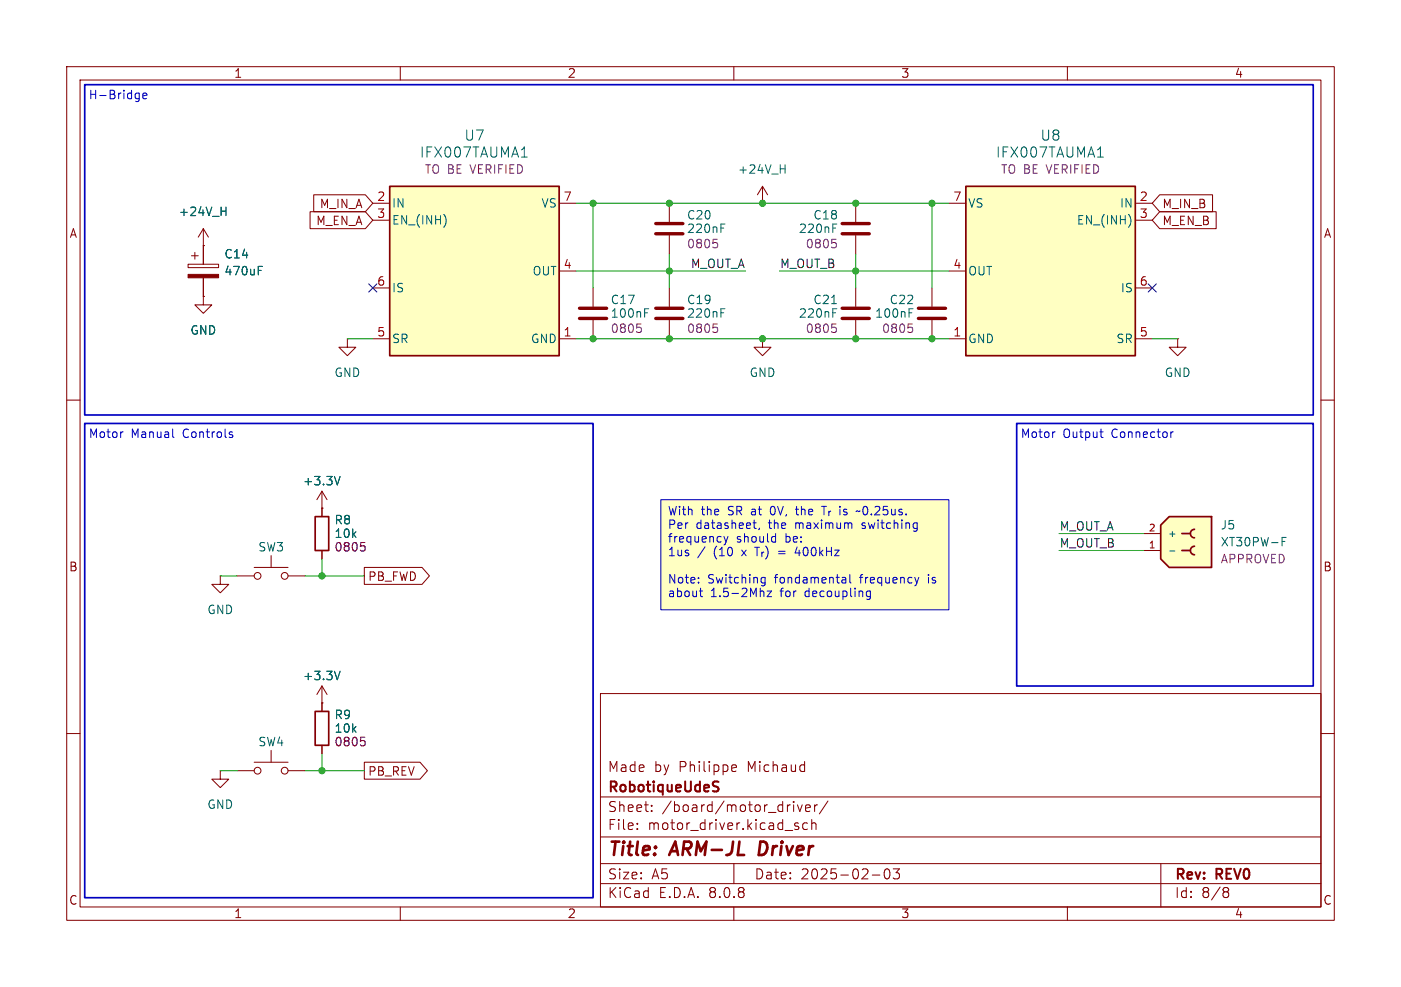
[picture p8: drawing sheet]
<svg xmlns="http://www.w3.org/2000/svg" width="210mm" height="148mm" viewBox="0 0 210 148" stroke-linecap="round" stroke-linejoin="round" font-family="sans-serif">
<g fill="none" stroke="#840000" stroke-width=".15">
<path d="M10 10h190v128h-190zM12 12h186v124h-186zM60 10v2M110 10v2M160 10v2M10 60h2M198 60h2M10 110h2M90 104h108v32h-108zM90 119.5h108M109.9 114.7l.4 .1 .1 .2-.7 .2M110.3 115.6l-.4 .1"/>
<path d="M198 110h2M60 136v2M90 132.5h108M90 129.5h108M90 125.5h108M95.5 124.2v.2M95.5 123.5v.1M97.7 121.5v.2M97.7 120.8v.1M110 136v2M110 129.5v3M119 120.2v.1"/>
<path d="M119 120.7v1M119.2 123.8l.5 .2 .1 .1-.1 .2-.4 .1M119.2 123.5h.5M119.5 120.7l.4 1 .3-1M120.8 121.2l.7-.2-.1-.2-.4-.1-.2 .2v.7h.6M121 123.5l-.4-.1-.3 .3v.4l.2 .2h.5M121.7 123.5a.37 .37 0 0 1 .6 .1v.8M121.7 122.9v1.5M122.1 120.7v1M122.5 120.7l-.3 .1-.1 .2M124.1 120.1l-1.3 1.9M130.8 131.2h1.1"/>
<path d="M132.7 130.4l.3-.1a.94 .94 0 0 1 0 1.5h-.1a.91 .91 0 0 1-.2-1.4zM133.9 130.3h.9l-.5 .6a.41 .41 0 0 1 .5 .2v.4l-.1 .2-.6 .1-.2-.2M160 136v2M174 129.5v6.5M183.6 133.1l.4 .1 .2 .2-.1 .2-.2 .1M183.6 133.7h.3M183.9 133.7l.2 .2 .1 .4-.2 .2-.4 .1"/>
</g>
<path d="M114 126.2l-.3 2h.5" fill="none" stroke="#840000" stroke-width=".4"/>
<path d="M107.1 117.9a.55 .55 0 0 1 .6 .4l-.1 .3-.5 .1M107.1 117.2l.6 .1" fill="none" stroke="#840000" stroke-width=".3"/>
<path d="M99.1 74.9h43.1v16.5h-43.1z" fill="#ffffc2"/>
<g fill="none" stroke="#840000" stroke-width=".15">
<path d="M28.2 39.6h4.6v.5h-4.6zM28.7 38.4h1M29.2 37.8v1.1M30.5 36.8h.1M30.5 34.3l-.8 1.3M30.5 34.3v5.3M30.5 34.3l.7 1.3M128.3 30.5v2.8M128.3 35.3v2.8M30.5 44.5v1.2h1.2l-1.2 1.3-1.3-1.3h1.3M30.5 44.5h.1M30.5 41.7v2.8"/>
<path d="M52.1 50.8v1.3h1.2l-1.2 1.2-1.3-1.2h1.3M52.1 50.8h.1M88.9 43.2v2.8M88.9 48v2.8M114.3 50.8v1.3h1.3l-1.3 1.2-1.3-1.2h1.3M114.3 50.8h.1M128.3 43.2v2.8M128.3 48v2.8M139.7 43.2v2.8M139.7 48v2.8M176.5 50.8v1.3h-1.2l1.2 1.2 1.3-1.2h-1.3M176.5 50.8h.1"/>
<path d="M48.3 76.2h.1M48.3 73.7v3.8M48.3 73.7l-.8 1.2M48.3 73.7l.7 1.2M33 86.4v1.2h1.3l-1.3 1.3-1.3-1.3h1.3M33 86.4h.1M35.6 86.4h2.5M38.1 85.1h5.1M40.6 83.3v1.8M43.2 86.4h2.5M48.3 82.6v1.2M33 115.6v1.2h1.3l-1.3 1.3-1.3-1.3h1.3"/>
<path d="M33 115.6h.1M35.6 115.6h2.5M38.1 114.3h5.1M40.6 112.5v1.8M43.2 115.6h2.5M48.3 105.4h.1M48.3 102.9l-.8 1.2M48.3 102.9v3.8M48.3 111.8v1.2M48.3 102.9l.7 1.2"/>
<circle cx="38.6" cy="86.4" r=".51"/>
<circle cx="42.7" cy="86.4" r=".51"/>
<circle cx="38.6" cy="115.6" r=".51"/>
<circle cx="42.7" cy="115.6" r=".51"/>
</g>
<g fill="none" stroke="#006464" stroke-width=".15">
<path d="M33.1 31.7h.8M33.9 31.1v1.2M38.7 39.9h.6M124.8 34.2h.5M38.7 40.6h.4M96.6 46.9h.5M96.6 46.3h.6M124.7 45.5h.7M124.8 46.9h.5M124.8 46.3h.6M136.3 46.9h.4M51 71.4l-.4 1.3"/>
<path d="M51 100.7l-.4 1.2"/>
</g>
<path d="M126.2 35.1h4.1M126.2 33.5h4.1M86.9 47.8h4M86.9 46.2h4M126.2 47.8h4.1M126.2 46.2h4.1M137.7 47.8h4M137.7 46.2h4" fill="none" stroke="#840000" stroke-width=".51"/>
<path d="M124.7 35.9h.6M125.1 36.4l.3 .2v.3l-.3 .3M95.5 48.6h.6M95.9 49.1l.2 .2v.3l-.2 .3M124.7 48.6h.6M125.1 49.1l.3 .2v.3l-.3 .3M136.1 48.6h.6M136.6 49.1l.2 .2v.3l-.2 .3M54.1 81.4h.6M54.5 81.8l.2 .3v.3l-.2 .2M54.1 110.6h.6M54.5 111l.2 .3v.3l-.2 .2" fill="none" stroke="#840084" stroke-width=".15"/>
<path d="M28.2 41.1h4.6v.6h-4.6z" fill="#840000" stroke="#840000" stroke-width=".15"/>
<path d="M47.2 77.5h2.1v5.1h-2.1zM47.2 106.7h2.1v5.1h-2.1z" fill="none" stroke="#840000" stroke-width=".25"/>
<path d="M174 78.7l1.3-1.2h6.3v7.6h-6.3l-1.3-1.3z" fill="#ffffc2"/>
<path d="M174 78.7l1.3-1.2h6.3v7.6h-6.3l-1.3-1.3zM179.1 79.4a.64 .64 0 0 0-.7 .6 .64 .64 0 0 0 .7 .6M177.2 82.6h1.2M177.2 80h1.2M179.1 81.9a.64 .64 0 0 0-.7 .7 .64 .64 0 0 0 .7 .6" fill="none" stroke="#840000" stroke-width=".25"/>
<path d="M100.3 30.5v2.8M100.3 35.3v2.8M114.3 30.5h.1M114.3 27.9l-.8 1.3M114.3 27.9v2.6M114.3 27.9l.8 1.3M100.3 43.2v2.8M100.3 48v2.8M171.4 82.6h2.6M171.4 80h2.6" fill="none" stroke="#840000" stroke-width=".15"/>
<path d="M108.1 34.2h.4M108.1 33.6h.6M117 25.3h.7M117.7 24.7v1.3M108.1 46.9h.4M108.1 46.3h.6M175.3 82.6h.8M192.2 81.2h.4M192.2 80.6h.6" fill="none" stroke="#006464" stroke-width=".15"/>
<path d="M98.3 35.1h4.1M98.3 33.5h4.1M98.3 47.8h4.1M98.3 46.2h4.1" fill="none" stroke="#840000" stroke-width=".51"/>
<path d="M106.9 35.9h.6M107.3 36.4l.3 .2v.3l-.3 .3M106.9 48.6h.6M107.3 49.1l.3 .2v.3l-.3 .3" fill="none" stroke="#840084" stroke-width=".15"/>
<path d="M58.4 27.9h25.4v25.4h-25.4z" fill="#ffffc2"/>
<path d="M58.4 27.9h25.4v25.4h-25.4z" fill="none" stroke="#840000" stroke-width=".25"/>
<path d="M55.9 30.5h2.5M55.9 33h2.5M83.8 30.5h2.6M55.9 50.8h2.5M55.9 43.2h2.5M83.8 50.8h2.6M83.8 40.6h2.6" fill="none" stroke="#840000" stroke-width=".15"/>
<path d="M66.8 32.7v.8M78.2 23.6h.8" fill="none" stroke="#006464" stroke-width=".15"/>
<path d="M144.8 27.9h25.4v25.4h-25.4z" fill="#ffffc2"/>
<path d="M144.8 27.9h25.4v25.4h-25.4z" fill="none" stroke="#840000" stroke-width=".25"/>
<g fill="none" stroke="#840000" stroke-width=".15">
<path d="M30.5 36.8h.1M30.5 36.8v2.8M46.5 31.7h8.3l1.1 1.3-1.1 1.3h-8.3zM47 29.2h7.8l1.1 1.3-1.1 1.3h-7.8zM142.2 30.5h2.6M170.2 30.5h2.5M170.2 33h2.5M173.8 29.2h8v2.6h-8l-1.1-1.3zM173.8 31.7h8.5v2.6h-8.5l-1.1-1.3zM30.5 44.5h.1M30.5 41.7v2.8M142.2 50.8h2.6"/>
<path d="M142.2 40.6h2.6M170.2 50.8h2.5M170.2 43.2h2.5M48.3 76.2h.1M48.3 76.2v1.3M48.3 82.6v1.2M54.6 85.1h8.7l1.1 1.3-1.1 1.2h-8.7zM48.3 105.4h.1M48.3 105.4v1.3M48.3 111.8v1.2M54.6 114.3h8.4l1.1 1.3-1.1 1.2h-8.4z"/>
</g>
<path d="M33.1 31.7h.8M33.9 31.1v1.2M38.7 39.9h.6M164.5 23.6h.9M169.5 32.7v.8M38.7 40.6h.4M51 71.4l-.4 1.3M51 100.7l-.4 1.2" fill="none" stroke="#006464" stroke-width=".15"/>
<g fill="none" stroke="#0000c2" stroke-width=".15">
<path d="M20.5 14h.4M20.9 14v1l-.3 .2M20.9 14.7l-.4 .1M21.4 14.4l.6-.1v-.3h-.4l-.2 .1 .1 .6h.5M18.3 64.8h.1M25.9 65.4l.2 .2M34.5 64.8h.3M34.5 65.2h.3l.1 .2-.2 .2h-.2M99.1 74.9h43.1v16.5h-43.1zM112.9 78.4h.5M113.1 78v1.1l.3 .1M113.8 79.2l-.1 .2"/>
<path d="M119.2 76.4h.5M119.4 75.9l.1 1.2M123.2 75.9h.7M123.5 75.9v1.3M127.6 78.5l.1 .7M128.9 76.6l-.2 .1M137.4 78.4l.1 .1M137.5 78.4l-.1 1.2M137.5 79.2h-.1M158 64.8h.1M164.9 64.8h.4M165.2 65.6h.1"/>
<path d="M175.9 64.8h-.3l-.1 .2M104.7 87.3v.1M104.7 86.6v.2M104.8 88.6h.5M105 89.3l.3 .2M108.5 80.4l.3 .9M108.8 81.3l-.1 .3-.2 .1M109.1 80.4l-.3 .9M114.1 87.3l.2 .1h.4M114.3 88.6l.2 .2v.7M114.7 86.6v1l-.3 .3-.3-.1M114.7 86.6h-.4l-.2 .1"/>
<path d="M115 88.6h.7l-.7 .9h.7M115.9 80.4l.4 .1M116.3 80v1.3M116.3 81.2l-.4 .1M119.5 82l-.3 .9h.8M126.4 86.6h.2l.2 .2v.6M126.8 87.4h-.4M126.8 86.9h-.4M127.4 86.2v1l.2 .2M130 89.4h.5M130.5 88.6v1.1l-.3 .2-.3-.1M137.7 86.6l-.3 .8"/>
</g>
<path d="M12.7 12.7h184.1v49.5h-184.1zM12.7 63.5h76.2v71.1h-76.2zM152.4 63.5h44.4v39.4h-44.4z" fill="none" stroke="#0000c2" stroke-width=".25"/>
<g fill="none" stroke="#009600" stroke-width=".15">
<path d="M86.4 30.5h55.8M88.9 30.5v12.7M100.3 38.1v5.1M128.3 38.1v5.1M139.7 30.5v12.7M52.1 50.8h3.8M86.4 40.6h25.4M86.4 50.8h55.8M116.8 40.6h25.4M172.7 50.8h3.8M33 86.4h2.6M45.7 86.4h8.9"/>
<path d="M48.3 83.8v2.6M158.7 80h12.7M158.7 82.6h12.7M33 115.6h2.6M45.7 115.6h8.9M48.3 113v2.6"/>
</g>
<path d="M55.3 42.6l1.2 1.2M56.5 42.6l-1.2 1.2M172.1 42.6l1.2 1.2M173.3 42.6l-1.2 1.2" fill="none" stroke="#000084" stroke-width=".15"/>
<path d="M54.1 81.4h.6M54.5 81.8l.2 .3v.3l-.2 .2M54.1 110.6h.6M54.5 111l.2 .3v.3l-.2 .2" fill="none" stroke="#840084" stroke-width=".15"/>
<g fill="#009600" stroke="#009600" stroke-width=".15">
<circle cx="114.3" cy="30.5" r=".46"/>
<circle cx="100.3" cy="40.6" r=".46"/>
<circle cx="128.3" cy="30.5" r=".46"/>
<circle cx="128.3" cy="40.6" r=".46"/>
<circle cx="100.3" cy="50.8" r=".46"/>
<circle cx="88.9" cy="50.8" r=".46"/>
<circle cx="48.3" cy="115.6" r=".46"/>
<circle cx="88.9" cy="30.5" r=".46"/>
<circle cx="100.3" cy="30.5" r=".46"/>
<circle cx="48.3" cy="86.4" r=".46"/>
<circle cx="139.7" cy="30.5" r=".46"/>
<circle cx="139.7" cy="50.8" r=".46"/>
<circle cx="114.3" cy="50.8" r=".46"/>
<circle cx="128.3" cy="50.8" r=".46"/>
</g>
<g font-size="2.8" fill="#840000">
<text x="91" y="128.9">Title:</text>
<text x="100.7" y="128.9">ARM-JL</text>
<text x="114.6" y="128.9">Driver</text>
</g>
<g font-size="2.1" fill="#006464">
<text x="62.8" y="23.9">IFX007TAUMA1</text>
<text x="69.5" y="21.3">U7</text>
<text x="149.2" y="23.9">IFX007TAUMA1</text>
<text x="155.9" y="21.3">U8</text>
</g>
<g font-size="2.1" fill="#840000">
<text x="91" y="119.2">RobotiqueUdeS</text>
<text x="91" y="116">Made</text>
<text x="98" y="116">by</text>
<text x="101.8" y="116">Philippe</text>
<text x="112.2" y="116">Michaud</text>
<text x="91" y="124.7">File:</text>
<text x="91" y="122">Sheet:</text>
<text x="97.1" y="124.7">motor_driver.kicad_sch</text>
<text x="99.2" y="122">/board/motor_driver/</text>
<text x="91" y="134.9">KiCad</text>
<text x="91" y="132.1">Size:</text>
<text x="97.7" y="132.1">A5</text>
<text x="98.7" y="134.9">E.D.A.</text>
<text x="106.3" y="134.9">8.0.8</text>
<text x="113" y="132.1">Date:</text>
<text x="120" y="132.1">2025-02-03</text>
<text x="176" y="132.3">Rev:</text>
<text x="176" y="134.9">Id:</text>
<text x="180.1" y="134.9">8/8</text>
<text x="182.4" y="132.3">REV0</text>
</g>
<g font-size="1.8" fill="#840000">
<text x="35" y="11.9">1</text>
<text x="85" y="11.9">2</text>
<text x="135" y="11.9">3</text>
<text x="185" y="11.9">4</text>
<text x="10.3" y="35.9">A</text>
<text x="47.3" y="34">M_EN_A</text>
<text x="47.8" y="31.4">M_IN_A</text>
<text x="174.1" y="31.4">M_IN_B</text>
<text x="174.1" y="34">M_EN_B</text>
<text x="198.4" y="35.9">A</text>
<text x="10.3" y="85.9">B</text>
<text x="55.1" y="87.3">PB_FWD</text>
<text x="198.3" y="85.9">B</text>
<text x="55.1" y="116.5">PB_REV</text>
<text x="10.3" y="135.9">C</text>
<text x="35" y="137.9">1</text>
<text x="85" y="137.9">2</text>
<text x="135" y="137.9">3</text>
<text x="185" y="137.9">4</text>
<text x="198.3" y="135.9">C</text>
</g>
<g font-size="1.8" fill="#0000c2">
<text x="13.2" y="15.1">H-Bridge</text>
<text x="13.2" y="65.9">Motor</text>
<text x="19.6" y="65.9">Manual</text>
<text x="27.5" y="65.9">Controls</text>
<text x="152.9" y="65.9">Motor</text>
<text x="159.3" y="65.9">Output</text>
<text x="166.7" y="65.9">Connector</text>
<text x="100" y="77.6">With</text>
<text x="105.1" y="77.6">the</text>
<text x="109.2" y="77.6">SR at</text>
<text x="115.9" y="77.6">0V,</text>
<text x="120" y="77.6">the</text>
<text x="124.2" y="77.6">T_{r}</text>
<text x="126.9" y="77.6">is</text>
<text x="129.7" y="77.6">~0.25us.</text>
<text x="100" y="79.7">Per</text>
<text x="100" y="81.7">frequency</text>
<text x="100" y="83.7">1us</text>
<text x="104.3" y="79.7">datasheet,</text>
<text x="104.6" y="83.7">/</text>
<text x="107.1" y="83.7">(10</text>
<text x="110.4" y="81.7">should</text>
<text x="111.5" y="83.7">x</text>
<text x="113.7" y="83.7">T_{r})</text>
<text x="115.4" y="79.7">the</text>
<text x="117.8" y="81.7">be:</text>
<text x="119.5" y="79.7">maximum</text>
<text x="120.1" y="83.7">400kHz</text>
<text x="129.7" y="79.7">switching</text>
<text x="100" y="87.8">Note:</text>
<text x="100" y="89.9">about</text>
<text x="106.1" y="87.8">Switching</text>
<text x="106.5" y="89.9">1.5-2Mhz</text>
<text x="116.3" y="87.8">fondamental</text>
<text x="117.1" y="89.9">for</text>
<text x="120.9" y="89.9">decoupling</text>
<text x="129.2" y="87.8">frequency</text>
<text x="139.6" y="87.8">is</text>
</g>
<g font-size="1.8" fill="#840084">
<text x="63.6" y="26.3">TO BE VERIFIED</text>
<text x="149.9" y="26.3">TO BE VERIFIED</text>
<text x="102.9" y="37.4">0805</text>
<text x="120.7" y="37.4">0805</text>
<text x="91.4" y="50.1">0805</text>
<text x="102.9" y="50.1">0805</text>
<text x="120.7" y="50.1">0805</text>
<text x="132.1" y="50.1">0805</text>
<text x="50" y="80.9">10k</text>
<text x="50" y="82.9">0805</text>
<text x="182.9" y="84.7">APPROVED</text>
<text x="50" y="110.1">10k</text>
<text x="50" y="112.1">0805</text>
</g>
<g font-size="1.8" fill="#006464">
<text x="110.5" y="26.3">+24V_H</text>
<text x="26.7" y="32.6">+24V_H</text>
<text x="58.7" y="31.3">IN</text>
<text x="58.7" y="33.9">EN_(INH)</text>
<text x="81.1" y="31.3">VS</text>
<text x="102.9" y="35.2">220nF</text>
<text x="102.9" y="33.1">C20</text>
<text x="119.7" y="35.2">220nF</text>
<text x="121.8" y="33.1">C18</text>
<text x="145" y="31.3">VS</text>
<text x="161.3" y="33.9">EN_(INH)</text>
<text x="167.8" y="31.3">IN</text>
<text x="33.5" y="41.5">470uF</text>
<text x="33.5" y="39">C14</text>
<text x="79.7" y="41.5">OUT</text>
<text x="145" y="41.5">OUT</text>
<text x="58.7" y="44">IS</text>
<text x="91.4" y="47.9">100nF</text>
<text x="91.4" y="45.8">C17</text>
<text x="102.9" y="47.9">220nF</text>
<text x="102.9" y="45.8">C19</text>
<text x="119.7" y="47.9">220nF</text>
<text x="121.8" y="45.8">C21</text>
<text x="131.1" y="47.9">100nF</text>
<text x="133.3" y="45.8">C22</text>
<text x="167.9" y="44">IS</text>
<text x="28.4" y="50.4">GND</text>
<text x="58.7" y="51.7">SR</text>
<text x="79.5" y="51.7">GND</text>
<text x="145" y="51.7">GND</text>
<text x="167.2" y="51.7">SR</text>
<text x="50" y="56.7">GND</text>
<text x="112.3" y="56.7">GND</text>
<text x="174.5" y="56.7">GND</text>
<text x="45.3" y="73">+3.3V</text>
<text x="38.6" y="82.9">SW3</text>
<text x="50" y="78.8">R8</text>
<text x="182.9" y="79.6">J5</text>
<text x="182.9" y="82.1">XT30PW-F</text>
<text x="31" y="92.3">GND</text>
<text x="45.3" y="102.2">+3.3V</text>
<text x="38.6" y="112.1">SW4</text>
<text x="50" y="108.1">R9</text>
<text x="31" y="121.5">GND</text>
</g>
<g font-size="1.8" fill="#a90000">
<text x="56.4" y="30.2">2</text>
<text x="56.4" y="32.8">3</text>
<text x="84.4" y="30.2">7</text>
<text x="142.8" y="30.2">7</text>
<text x="170.7" y="30.2">2</text>
<text x="170.7" y="32.8">3</text>
<text x="84.4" y="40.4">4</text>
<text x="142.8" y="40.4">4</text>
<text x="56.4" y="42.9">6</text>
<text x="170.7" y="42.9">6</text>
<text x="56.4" y="50.5">5</text>
<text x="84.4" y="50.5">1</text>
<text x="142.8" y="50.5">1</text>
<text x="170.7" y="50.5">5</text>
</g>
<g font-size="1.8" fill="#0f0f0f">
<text x="103.5" y="40.3">M_OUT_A</text>
<text x="116.8" y="40.3">M_OUT_B</text>
<text x="158.7" y="82.2">M_OUT_B</text>
<text x="158.7" y="79.7">M_OUT_A</text>
</g>
<g font-size="1.4" fill="#a90000">
<text x="172.1" y="82.3">1</text>
<text x="172.1" y="79.8">2</text>
</g>
<text font-size="1.4" fill="#006464" x="175" y="80.7">+</text>
</svg>
